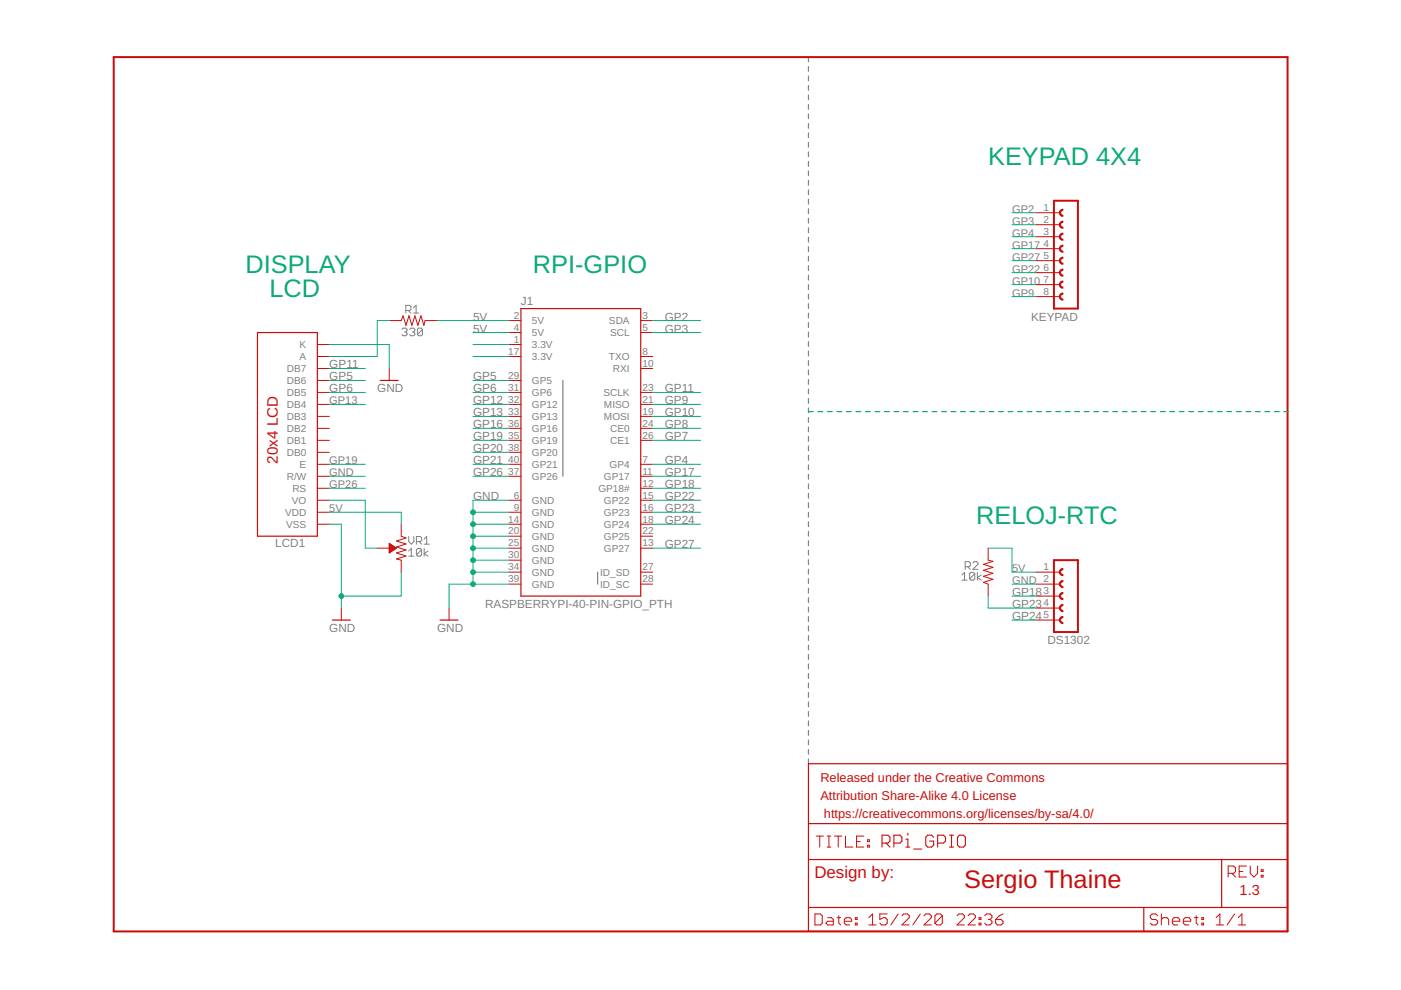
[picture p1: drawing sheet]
<svg xmlns="http://www.w3.org/2000/svg" width="297mm" height="210mm" viewBox="0 0 297 210" stroke-linecap="round" stroke-linejoin="round" font-family="sans-serif">
<g fill="none" stroke="#808080" stroke-width=".25">
<path d="M171.4 12.1v1M171.4 14.1v1M171.4 16.1v1M171.4 18.1v1M171.4 20.2v.9M171.4 22.2v1M171.4 24.2v1M171.4 26.2v1M171.4 28.2v1M171.4 30.2v1M171.4 32.2v1M171.4 34.2v1"/>
<path d="M171.4 36.2v1.1M171.4 38.2v1.1M171.4 40.3v1M171.4 42.3v1M171.4 44.3v1M171.4 46.3v1M171.4 48.3v1M171.4 50.3v1M171.4 52.3v1M171.4 54.3v1.1M171.4 56.3v1.1M171.4 58.4v1"/>
<path d="M171.4 60.4v1M171.4 62.4v1M171.4 64.4v1M171.4 66.4v1M171.4 68.4v1M171.4 70.4v1M171.4 72.4v1M171.4 74.4v1.1M171.4 76.5v1M171.4 78.5v1M119.3 80.7v20.3M171.4 80.5v1"/>
<path d="M171.4 82.5v1M171.4 84.5v1M171.4 86.5v1M171.4 88.5v1M171.4 90.5v1M171.4 92.5v1.1M171.4 94.6v1M171.4 96.6v1M171.4 98.6v1M171.4 100.6v1M171.4 102.6v1M171.4 104.6v1"/>
<path d="M171.4 106.6v1M171.4 108.6v1M171.4 110.6v1.1M171.4 112.6v1.1M171.4 114.7v1M171.4 116.7v1M171.4 118.7v1M126.7 121.3v2.5M171.4 120.7v1M171.4 122.7v1M171.4 124.7v1M171.4 126.7v1"/>
<path d="M171.4 128.7v1.1M171.4 130.7v1.1M171.4 132.8v1M171.4 134.8v1M171.4 136.8v1M171.4 138.8v1M171.4 140.8v1M171.4 142.8v1M171.4 144.8v1M171.4 146.8v1M171.4 148.8v1.1M171.4 150.9v1"/>
<path d="M171.4 152.9v1M171.4 154.9v1M171.4 156.9v1M171.4 158.9v1M171.4 160.9v1"/>
</g>
<g fill="none" stroke="#808080" stroke-width=".21">
<path d="M85.2 69.8l.3-.2h.5l.3 .2v.3l-.3 .3M85.8 70.4h.2M86 70.4l.3 .3v.2l-.3 .3h-.5l-.3-.3M86 65.8h.8l.3-.2v-.6l-.3-.3h-.8v1.7M86.6 65.8l.5 .6M86.8 69.8l.3-.2h.6l.2 .2v.3l-.2 .3M87.4 70.4h.3M87.7 70.4l.2 .3v.2l-.2 .3h-.6l-.3-.3M87.7 65.3l.5-.6v1.7M87.7 66.4h1.1M89.6 69.8l-.3-.2h-.5l-.3 .2v1.1M89.6 69.8v1.1l-.3 .3h-.5l-.3-.3"/>
<path d="M89.6 69.8l-1.1 1.1M86.7 116.8l.5-.5v1.6M86.7 117.9h1M86.7 113.7v1.1l.5 .6 .5-.6v-1.1M88.3 114.8h.8l.3-.2v-.6l-.3-.3h-.8v1.7M88.8 114.8l.6 .6M89.4 116.6v1l-.3 .3h-.5l-.3-.3M89.4 116.6l-.3-.3h-.5l-.3 .3v1M89.4 116.6l-1.1 1M89.9 116.3v1.6M89.9 114.3l.6-.6v1.7M89.9 115.4h1.1"/>
<path d="M90.7 116.8l-.8 .6 .8 .5M206.3 119.4l.2-.3h.6l.2 .3v.2l-1 1.1h1M204 121.9l.5-.5v1.6M204 123h1M204.6 120.2h.8l.3-.3v-.5l-.3-.3h-.8v1.6M205.2 120.2l.5 .5M206.7 121.6v1.1l-.3 .3h-.5l-.3-.3M206.7 121.6l-.3-.2h-.5l-.3 .2v1.1M206.7 121.6l-1.1 1.1M207.2 121.4v1.6M208 121.9l-.8 .5 .8 .6"/>
</g>
<path d="M54.6 70.5h12.7v43.2h-12.7zM110.4 65.4h25.4v61h-25.4zM80.6 80.7h3.8M70.5 131.5h3.8M93.3 131.5h3.8M171.4 161.9h101.6v35.6h-101.6zM171.4 174.6h101.6M171.4 182.2h101.6M171.4 192.4h101.6M242.5 192.4v5.1M259 182.2v10.2" fill="none" stroke="#c90d0c" stroke-width=".25"/>
<g fill="none" stroke="#c90d0c" stroke-width=".21">
<path d="M219.6 45.1h5.1M219.6 47.6h5.1M219.6 50.2h5.1M219.6 52.7h5.1M219.6 55.3h5.1M219.6 57.8h5.1M67.3 73h2.5M67.3 75.6h2.5M67.3 78.1h2.5M82.5 68h2.6l.3-1 .7 2 .6-2 .6 2 .7-2 .6 2 .6-2 .7 2 .2-1h2.6M82.5 78.1v2.6M107.9 73h2.5"/>
<path d="M107.9 68h2.5M107.9 70.5h2.5M107.9 75.6h2.5M135.8 68h2.6M135.8 70.5h2.6M135.8 75.6h2.6M135.8 78.1h2.6M219.6 60.3h5.1M219.6 62.9h5.1M67.3 98.4h2.5M67.3 88.3h2.5M67.3 85.7h2.5"/>
<path d="M67.3 83.2h2.5M67.3 93.4h2.5M67.3 90.8h2.5M67.3 80.7h2.5M67.3 95.9h2.5M107.9 98.4h2.5M107.9 88.3h2.5M107.9 85.7h2.5M107.9 83.2h2.5M107.9 93.4h2.5M107.9 90.8h2.5M107.9 80.7h2.5"/>
<path d="M107.9 95.9h2.5M135.8 98.4h2.6M135.8 88.3h2.6M135.8 85.7h2.6M135.8 83.2h2.6M135.8 93.4h2.6M135.8 90.8h2.6M67.3 108.6h2.5M67.3 101h2.5M67.3 106.1h2.5M67.3 111.1h2.5M67.3 103.5h2.5"/>
<path d="M80 116.2h2.5M82.5 115.2l1.6 1-1.6 1zM82.5 117.2h.2M82.5 117h.3M82.5 116.9h.5M82.5 116.8h.7M82.5 116.7h.9M82.5 116.5h1M82.5 116.4h1.2M82.5 116.3h1.4M82.5 116.2h1.5M82.5 116.1h1.3"/>
<path d="M82.5 116h1.1M82.5 115.8h.9M82.5 115.7h.8M82.5 115.6h.6M82.5 115.5h.4M82.5 115.3h.2M82.5 115.2h.1M85.1 111.1v2.6l1 .4-2 .6 2 .6-2 .7 2 .6-2 .6 2 .7-2 .6 1 .3v2.5M107.9 108.6h2.5M107.9 101h2.5M107.9 116.2h2.5M107.9 106.1h2.5"/>
<path d="M107.9 113.7h2.5M107.9 111.1h2.5M107.9 118.8h2.5M135.8 108.6h2.6M135.8 101h2.6M135.8 116.2h2.6M135.8 106.1h2.6M135.8 113.7h2.6M135.8 111.1h2.6M135.8 103.5h2.6M209.5 116.2v2.6l1 .2-2 .7 2 .6-2 .6 2 .7-2 .6 2 .6-2 .7 1 .3v2.6M72.4 128.9v2.6"/>
<path d="M95.2 128.9v2.6M107.9 121.3h2.5M107.9 123.8h2.5M135.8 121.3h2.6M135.8 123.8h2.6M219.6 121.3h5.1M219.6 123.8h5.1M219.6 126.4h5.1M219.6 128.9h5.1M219.6 131.5h5.1M173 177.3h1.6M173.8 177.3v2.3"/>
<path d="M175.4 177.3h.7M175.4 179.6h.7M175.7 177.3v2.3M176.9 177.3h1.6M177.7 177.3v2.3M179.3 177.3v2.3h1.5M181.6 178.4h.8M183.2 177.3h-1.6v2.3h1.6M183.9 179.2h.4v.4h-.4zM183.9 178.1h.4v.3h-.4zM172.8 193.8h1.1l.4 .4v1.5l-.4 .4h-1.1zM175.5 194.6h.8l.4 .3v1.2h-1.2l-.4-.4 .4-.4h1.2"/>
<path d="M177.5 194.6h.7M177.8 194.2v1.5l.4 .4M179 195.3h1.6v-.4l-.4-.3h-.8l-.4 .3v.8l.4 .4h.8M181.4 195.7h.3v.4h-.3zM181.4 194.6h.3v.3h-.3zM184.2 196.1h1.6M184.2 194.6l.8-.8v2.3M188.1 193.8h-1.6v1.1l.8-.3h.4l.4 .3v.8l-.4 .4h-.8l-.4-.4M190.4 193.8l-1.5 2.3M191.2 194.2l.4-.4h.8l.4 .4v.4l-1.6 1.5h1.6M195.1 193.8l-1.6 2.3M195.9 194.2l.4-.4h.8l.4 .4v.4l-1.6 1.5h1.6"/>
<path d="M199.8 194.2v1.5l-.4 .4h-.8l-.4-.4M199.8 194.2l-.4-.4h-.8l-.4 .4v1.5M199.8 194.2l-1.6 1.5M202.9 194.2l.4-.4h.8l.4 .4v.4l-1.6 1.5h1.6M205.3 194.2l.3-.4h.8l.4 .4v.4l-1.5 1.5h1.5M207.6 195.7h.4v.4h-.4zM207.6 194.6h.4v.3h-.4zM208.8 194.2l.3-.4h.8l.4 .4v.4l-.4 .3M209.5 194.9h.4M209.9 194.9l.4 .4v.4l-.4 .4h-.8l-.3-.4M211.1 194.9h1.2l.4 .4v.4l-.4 .4h-.8l-.4-.4zM212.7 193.8l-.8 .4-.8 .7"/>
<path d="M245.4 194.2l-.4-.4h-.7l-.4 .4v.4l.4 .3h.7l.4 .4v.4l-.4 .4h-.7l-.4-.4M246.2 194.9l.4-.3h.8l.4 .3v1.2M246.2 193.8v2.3M248.6 195.3h1.5v-.4l-.4-.3h-.8l-.3 .3v.8l.3 .4h.8M250.9 195.3h1.6v-.4l-.4-.3h-.8l-.4 .3v.8l.4 .4h.8M253.2 194.6h.8M253.6 194.2v1.5l.4 .4M254.8 195.7h.4v.4h-.4zM254.8 194.6h.4v.3h-.4zM257.9 196.1h1.5M257.9 194.6l.7-.8v2.3M260.4 185.2h1.2l.4-.4v-.8l-.4-.4h-1.2v2.3"/>
<path d="M261.2 185.2l.8 .7M261.7 193.8l-1.5 2.3M262.5 196.1h1.6M262.5 194.6l.8-.8v2.3M262.7 184.8h.8M264.3 183.6h-1.6v2.3h1.6M265.1 183.6v1.6l.8 .7 .7-.7v-1.6M267.4 185.6h.4v.3h-.4zM267.4 184.4h.4v.4h-.4z"/>
</g>
<path d="M24.1 12.1h248.9v185.4h-248.9zM223.5 42.6h5v22.8h-5zM223.5 118.8h5v15.2h-5z" fill="none" stroke="#c90d0c" stroke-width=".42"/>
<g fill="#c90d0c" stroke="#c90d0c" stroke-width=".21">
<path d="M224.8 49.6l.6-.2v.3a.51 .51 0 0 0-.5 .5 .51 .51 0 0 0 .5 .5v.2a.76 .76 0 0 1-.8-.4 .76 .76 0 0 1 .2-.9z" fill-rule="evenodd"/>
<path d="M224.8 47.1l.6-.2v.2a.51 .51 0 0 0-.5 .5 .51 .51 0 0 0 .5 .6v.2a.75 .75 0 0 1-.7-.5 .75 .75 0 0 1 .1-.8z" fill-rule="evenodd"/>
<path d="M224.8 44.6l.6-.3v.3a.51 .51 0 0 0-.5 .5 .51 .51 0 0 0 .5 .5v.3a.75 .75 0 0 1-.7-.5 .75 .75 0 0 1 .1-.8z" fill-rule="evenodd"/>
<path d="M224.8 54.7l.6-.2v.3a.51 .51 0 0 0-.5 .5 .51 .51 0 0 0 .5 .5v.2a.76 .76 0 0 1-.8-.4 .76 .76 0 0 1 .2-.9z" fill-rule="evenodd"/>
<path d="M224.8 52.2l.6-.2v.2a.51 .51 0 0 0-.5 .5 .51 .51 0 0 0 .5 .5v.3a.76 .76 0 0 1-.8-.5 .76 .76 0 0 1 .2-.8z" fill-rule="evenodd"/>
<path d="M224.8 62.3l.6-.2v.3a.51 .51 0 0 0-.5 .5 .51 .51 0 0 0 .5 .5v.2a.76 .76 0 0 1-.8-.4 .76 .76 0 0 1 .2-.9z" fill-rule="evenodd"/>
<path d="M224.8 59.8l.6-.2v.2a.51 .51 0 0 0-.5 .5 .51 .51 0 0 0 .5 .6v.2a.76 .76 0 0 1-.8-.5 .76 .76 0 0 1 .2-.8z" fill-rule="evenodd"/>
<path d="M224.8 57.3l.6-.3v.3a.51 .51 0 0 0-.5 .5 .51 .51 0 0 0 .5 .5v.3a.76 .76 0 0 1-.8-.5 .76 .76 0 0 1 .2-.8z" fill-rule="evenodd"/>
<path d="M224.8 125.8l.6-.2v.3a.51 .51 0 0 0-.5 .5 .51 .51 0 0 0 .5 .5v.2a.77 .77 0 0 1-.7-.4 .77 .77 0 0 1 .1-.9z" fill-rule="evenodd"/>
<path d="M224.8 123.3l.6-.2v.2a.51 .51 0 0 0-.5 .5 .51 .51 0 0 0 .5 .6v.2a.77 .77 0 0 1-.7-.5 .77 .77 0 0 1 .1-.8z" fill-rule="evenodd"/>
<path d="M224.8 120.8l.6-.3v.3a.51 .51 0 0 0-.5 .5 .51 .51 0 0 0 .5 .5v.3a.77 .77 0 0 1-.7-.5 .77 .77 0 0 1 .1-.8z" fill-rule="evenodd"/>
<path d="M224.8 130.9l.6-.2v.3a.51 .51 0 0 0-.5 .5 .51 .51 0 0 0 .5 .5v.2a.77 .77 0 0 1-.7-.5 .77 .77 0 0 1 .1-.8z" fill-rule="evenodd"/>
<path d="M224.8 128.4l.6-.2v.2a.51 .51 0 0 0-.5 .5 .51 .51 0 0 0 .5 .5v.3a.77 .77 0 0 1-.7-.5 .77 .77 0 0 1 .1-.8z" fill-rule="evenodd"/>
</g>
<g fill="none" stroke="#c90d0c" stroke-width=".23">
<path d="M187 178.8h1.3l.4-.5v-.8l-.4-.4h-1.3v2.5M187.9 178.8l.8 .8M189.5 178.8h1.3l.4-.5v-.8l-.4-.4h-1.3v2.5M192.1 177.9h.4v1.7M192.1 179.6h.8M192.5 176.7v.4M198 177.5l-.5-.4h-.8l-.4 .4v1.7l.4 .4h.8l.5-.4v-.9h-.9M198.8 178.8h1.2l.5-.5v-.8l-.5-.4h-1.2v2.5M201.3 177.1h.9M201.3 179.6h.9M201.7 177.1v2.5M203.4 177.1h.9l.4 .4v1.7l-.4 .4h-.9l-.4-.4v-1.7z"/>
<path d="M193.7 180h1.7"/>
</g>
<g fill="none" stroke="#0dab76" stroke-width=".21">
<path d="M214.6 55.3h5M214.6 52.7h5M214.6 45.1h5M214.6 47.6h5M214.6 50.2h5M214.6 57.8h5M69.8 73h12.7v5.1M69.8 78.1h7.6M82.5 68h-2.5v7.6h-10.2M92.7 68h15.2M100.3 70.5h7.6M100.3 73h7.6"/>
<path d="M100.3 75.6h7.6M138.4 68h10.1M138.4 70.5h10.1M214.6 60.3h5M214.6 62.9h5M69.8 80.7h7.6M69.8 83.2h7.6M69.8 85.7h7.6M69.8 98.4h7.6M100.3 80.7h7.6M100.3 83.2h7.6M100.3 85.7h7.6"/>
<path d="M100.3 88.3h7.6M100.3 90.8h7.6M100.3 93.4h7.6M100.3 98.4h7.6M100.3 95.9h7.6M138.4 83.2h10.1M138.4 85.7h10.1M138.4 88.3h10.1M138.4 90.8h10.1M138.4 93.4h10.1M138.4 98.4h10.1M69.8 108.6h15.3v2.5"/>
<path d="M69.8 106.1h7.6v10.1h2.6M69.8 101h7.6M69.8 103.5h7.6M69.8 111.1h2.6v17.8M100.3 108.6h7.6M100.3 116.2h7.6M100.3 101h7.6M100.3 118.8h7.6M100.3 113.7h7.6M100.3 111.1h7.6M107.9 106.1h-7.6v17.7M138.4 108.6h10.1"/>
<path d="M138.4 116.2h10.1M138.4 101h10.1M138.4 103.5h10.1M138.4 106.1h10.1M138.4 111.1h10.1M209.5 116.2h5.1v5.1h5M85.1 121.3v5.1h-12.7M100.3 121.3h7.6M107.9 123.8h-12.7v5.1M209.5 126.4v2.5h10.1M214.6 123.8h5M214.6 126.4h5"/>
<path d="M214.6 131.5h5"/>
</g>
<g fill="#0dab76" stroke="#0dab76" stroke-width=".21">
<circle cx="100.3" cy="121.3" r=".51"/>
<circle cx="100.3" cy="118.8" r=".51"/>
<circle cx="100.3" cy="116.2" r=".51"/>
<circle cx="100.3" cy="113.7" r=".51"/>
<circle cx="100.3" cy="111.1" r=".51"/>
<circle cx="100.3" cy="108.6" r=".51"/>
<circle cx="100.3" cy="123.8" r=".51"/>
<circle cx="72.4" cy="126.4" r=".51"/>
</g>
<g fill="none" stroke="#0dab76" stroke-width=".25">
<path d="M171.4 87.3h1M173.4 87.3h1M175.4 87.3h1M177.5 87.3h1M179.5 87.3h1M181.5 87.3h1M183.5 87.3h1M185.5 87.3h1M187.5 87.3h1.1M189.5 87.3h1.1M191.6 87.3h1M193.6 87.3h1"/>
<path d="M195.6 87.3h1M197.6 87.3h1M199.6 87.3h1.1M201.7 87.3h1M203.7 87.3h1M205.7 87.3h1M207.7 87.3h1M209.7 87.3h1M211.7 87.3h1M213.7 87.3h1.1M215.8 87.3h1M217.8 87.3h1"/>
<path d="M219.8 87.3h1M221.8 87.3h1M223.8 87.3h1.1M225.8 87.3h1.1M227.9 87.3h1M229.9 87.3h1M231.9 87.3h1M233.9 87.3h1M235.9 87.3h1M238 87.3h1M240 87.3h1M242 87.3h1"/>
<path d="M244 87.3h1M246 87.3h1M248 87.3h1M250 87.3h1.1M252.1 87.3h1M254.1 87.3h1M256.1 87.3h1M258.1 87.3h1M260.1 87.3h1M262.1 87.3h1.1M264.2 87.3h1M266.2 87.3h1"/>
<path d="M268.2 87.3h1M270.2 87.3h1M272.2 87.3h1"/>
</g>
<g font-size="5.4" fill="#0dab76">
<text x="209.5" y="35">KEYPAD 4X4</text>
<text x="52" y="57.8">DISPLAY</text>
<text x="113" y="57.8">RPI-GPIO</text>
<text x="57.1" y="62.9">LCD</text>
<text x="207" y="111.1">RELOJ-RTC</text>
</g>
<text font-size="5.4" fill="#c90d0c" x="204.4" y="188.3">Sergio Thaine</text>
<text font-size="3.6" fill="#c90d0c" x="172.7" y="186.1">Design by:</text>
<text font-size="3.2" fill="#c90d0c" x="58.9" y="98.3" transform="rotate(-90 58.9 98.3)">20x4 LCD</text>
<text font-size="3.1" fill="#c90d0c" x="262.8" y="189.9">1.3</text>
<g font-size="2.7" fill="#c90d0c">
<text x="173.9" y="165.7">Released under the Creative Commons</text>
<text x="173.9" y="169.6">Attribution Share-Alike 4.0 License</text>
<text x="174.7" y="173.4">https://creativecommons.org/licenses/by-sa/4.0/</text>
</g>
<g font-size="2.5" fill="#808080">
<text x="110.5" y="64.7">J1</text>
<text x="100.3" y="68">5V</text>
<text x="100.3" y="70.5">5V</text>
<text x="140.9" y="68">GP2</text>
<text x="140.9" y="70.5">GP3</text>
<text x="218.6" y="68">KEYPAD</text>
<text x="69.8" y="80.7">GP5</text>
<text x="69.8" y="83.2">GP6</text>
<text x="69.8" y="78.1">GP11</text>
<text x="80" y="83.2">GND</text>
<text x="100.3" y="80.7">GP5</text>
<text x="100.3" y="83.2">GP6</text>
<text x="140.9" y="83.2">GP11</text>
<text x="100.3" y="85.7">GP12</text>
<text x="100.3" y="88.3">GP13</text>
<text x="140.9" y="88.3">GP10</text>
<text x="140.9" y="85.7">GP9</text>
<text x="100.3" y="90.8">GP16</text>
<text x="100.3" y="93.4">GP19</text>
<text x="100.3" y="95.9">GP20</text>
<text x="140.9" y="90.8">GP8</text>
<text x="140.9" y="93.4">GP7</text>
<text x="100.3" y="98.4">GP21</text>
<text x="100.3" y="101">GP26</text>
<text x="140.9" y="101">GP17</text>
<text x="140.9" y="98.4">GP4</text>
<text x="100.3" y="106.1">GND</text>
<text x="140.9" y="103.5">GP18</text>
<text x="140.9" y="106.1">GP22</text>
<text x="140.9" y="108.6">GP23</text>
<text x="140.9" y="111.1">GP24</text>
<text x="58.3" y="116">LCD1</text>
<text x="140.9" y="116.2">GP27</text>
<text x="102.8" y="128.9">RASPBERRYPI-40-PIN-GPIO_PTH</text>
<text x="214.6" y="126.4">GP18</text>
<text x="214.6" y="128.9">GP23</text>
<text x="214.6" y="131.5">GP24</text>
<text x="69.8" y="134">GND</text>
<text x="92.7" y="134">GND</text>
<text x="222.1" y="136.5">DS1302</text>
</g>
<g font-size="2.3" fill="#808080">
<text x="214.6" y="45.1">GP2</text>
<text x="214.6" y="47.7">GP3</text>
<text x="214.6" y="52.7">GP17</text>
<text x="214.6" y="50.2">GP4</text>
<text x="214.6" y="55.3">GP27</text>
<text x="214.6" y="57.8">GP22</text>
<text x="214.6" y="60.3">GP10</text>
<text x="214.6" y="62.9">GP9</text>
<text x="69.8" y="85.7">GP13</text>
<text x="69.8" y="98.4">GP19</text>
<text x="69.8" y="101">GND</text>
<text x="69.8" y="103.5">GP26</text>
<text x="69.8" y="108.6">5V</text>
<text x="214.6" y="121.3">5V</text>
<text x="214.6" y="123.8">GND 2</text>
</g>
<g font-size="2.1" fill="#808080">
<text x="221.2" y="44.8">1</text>
<text x="221.2" y="47.3">2</text>
<text x="221.2" y="49.8">3</text>
<text x="221.2" y="52.4">4</text>
<text x="221.2" y="54.9">5</text>
<text x="221.2" y="57.5">6</text>
<text x="221.2" y="60">7</text>
<text x="221.2" y="62.5">8</text>
<text x="108.9" y="70.2">4</text>
<text x="108.9" y="67.6">2</text>
<text x="112.8" y="71.3">5V</text>
<text x="112.8" y="68.7">5V</text>
<text x="129.1" y="68.7">SDA</text>
<text x="129.4" y="71.3">SCL</text>
<text x="136.2" y="67.6">3</text>
<text x="136.2" y="70.2">5</text>
<text x="63.5" y="76.3">A</text>
<text x="63.5" y="73.8">K</text>
<text x="107.7" y="75.2">17</text>
<text x="108.9" y="72.7">1</text>
<text x="112.8" y="73.8">3.3V</text>
<text x="112.8" y="76.3">3.3V</text>
<text x="129.1" y="76.3">TXO</text>
<text x="136.2" y="77.8">10</text>
<text x="136.2" y="75.2">8</text>
<text x="60.8" y="84">DB5</text>
<text x="60.8" y="81.4">DB6</text>
<text x="60.8" y="78.9">DB7</text>
<text x="107.7" y="80.3">29</text>
<text x="107.7" y="82.9">31</text>
<text x="112.8" y="81.4">GP5</text>
<text x="112.8" y="84">GP6</text>
<text x="127.9" y="84">SCLK</text>
<text x="130" y="78.9">RXI</text>
<text x="136.2" y="82.9">23</text>
<text x="60.8" y="89">DB3</text>
<text x="60.8" y="86.5">DB4</text>
<text x="107.7" y="85.4">32</text>
<text x="107.7" y="87.9">33</text>
<text x="112.8" y="86.5">GP12</text>
<text x="112.8" y="89">GP13</text>
<text x="128.1" y="89">MOSI</text>
<text x="128.1" y="86.5">MISO</text>
<text x="136.2" y="87.9">19</text>
<text x="136.2" y="85.4">21</text>
<text x="60.8" y="94.1">DB1</text>
<text x="60.8" y="91.6">DB2</text>
<text x="107.7" y="93">35</text>
<text x="107.7" y="90.5">36</text>
<text x="107.7" y="95.5">38</text>
<text x="112.8" y="94.1">GP19</text>
<text x="112.8" y="91.6">GP16</text>
<text x="129.4" y="94.1">CE1</text>
<text x="129.4" y="91.6">CE0</text>
<text x="136.2" y="93">26</text>
<text x="136.2" y="90.5">24</text>
<text x="60.8" y="96.7">DB0</text>
<text x="60.8" y="101.7">R/W</text>
<text x="63.5" y="99.2">E</text>
<text x="107.7" y="100.6">37</text>
<text x="107.7" y="98.1">40</text>
<text x="112.8" y="101.7">GP26</text>
<text x="112.8" y="96.7">GP20</text>
<text x="112.8" y="99.2">GP21</text>
<text x="128.1" y="101.7">GP17</text>
<text x="129.2" y="99.2">GP4</text>
<text x="136.2" y="98.1">7</text>
<text x="136.2" y="100.6">11</text>
<text x="61.9" y="106.8">VO</text>
<text x="62" y="104.3">RS</text>
<text x="108.9" y="105.7">6</text>
<text x="112.8" y="106.8">GND</text>
<text x="126.9" y="104.3">GP18#</text>
<text x="128.1" y="106.8">GP22</text>
<text x="136.2" y="105.7">15</text>
<text x="136.2" y="103.2">12</text>
<text x="60.4" y="109.4">VDD</text>
<text x="60.7" y="111.9">VSS</text>
<text x="107.7" y="113.3">20</text>
<text x="107.7" y="110.8">14</text>
<text x="108.9" y="108.2">9</text>
<text x="112.8" y="109.4">GND</text>
<text x="112.8" y="111.9">GND</text>
<text x="128.1" y="111.9">GP24</text>
<text x="128.1" y="109.4">GP23</text>
<text x="136.2" y="113.3">22</text>
<text x="136.2" y="110.8">18</text>
<text x="136.2" y="108.2">16</text>
<text x="107.7" y="115.9">25</text>
<text x="107.7" y="118.4">30</text>
<text x="112.8" y="117">GND</text>
<text x="112.8" y="114.4">GND</text>
<text x="112.8" y="119.5">GND</text>
<text x="128.1" y="117">GP27</text>
<text x="128.1" y="114.4">GP25</text>
<text x="136.2" y="115.9">13</text>
<text x="107.7" y="120.9">34</text>
<text x="107.7" y="123.5">39</text>
<text x="112.8" y="122.1">GND</text>
<text x="112.8" y="124.6">GND</text>
<text x="127.2" y="122.1">ID_SD</text>
<text x="127.2" y="124.6">ID_SC</text>
<text x="136.2" y="120.9">27</text>
<text x="136.2" y="123.5">28</text>
<text x="221.2" y="120.9">1</text>
<text x="221.2" y="126">3</text>
<text x="221.2" y="128.6">4</text>
<text x="221.2" y="131.1">5</text>
</g>
</svg>
